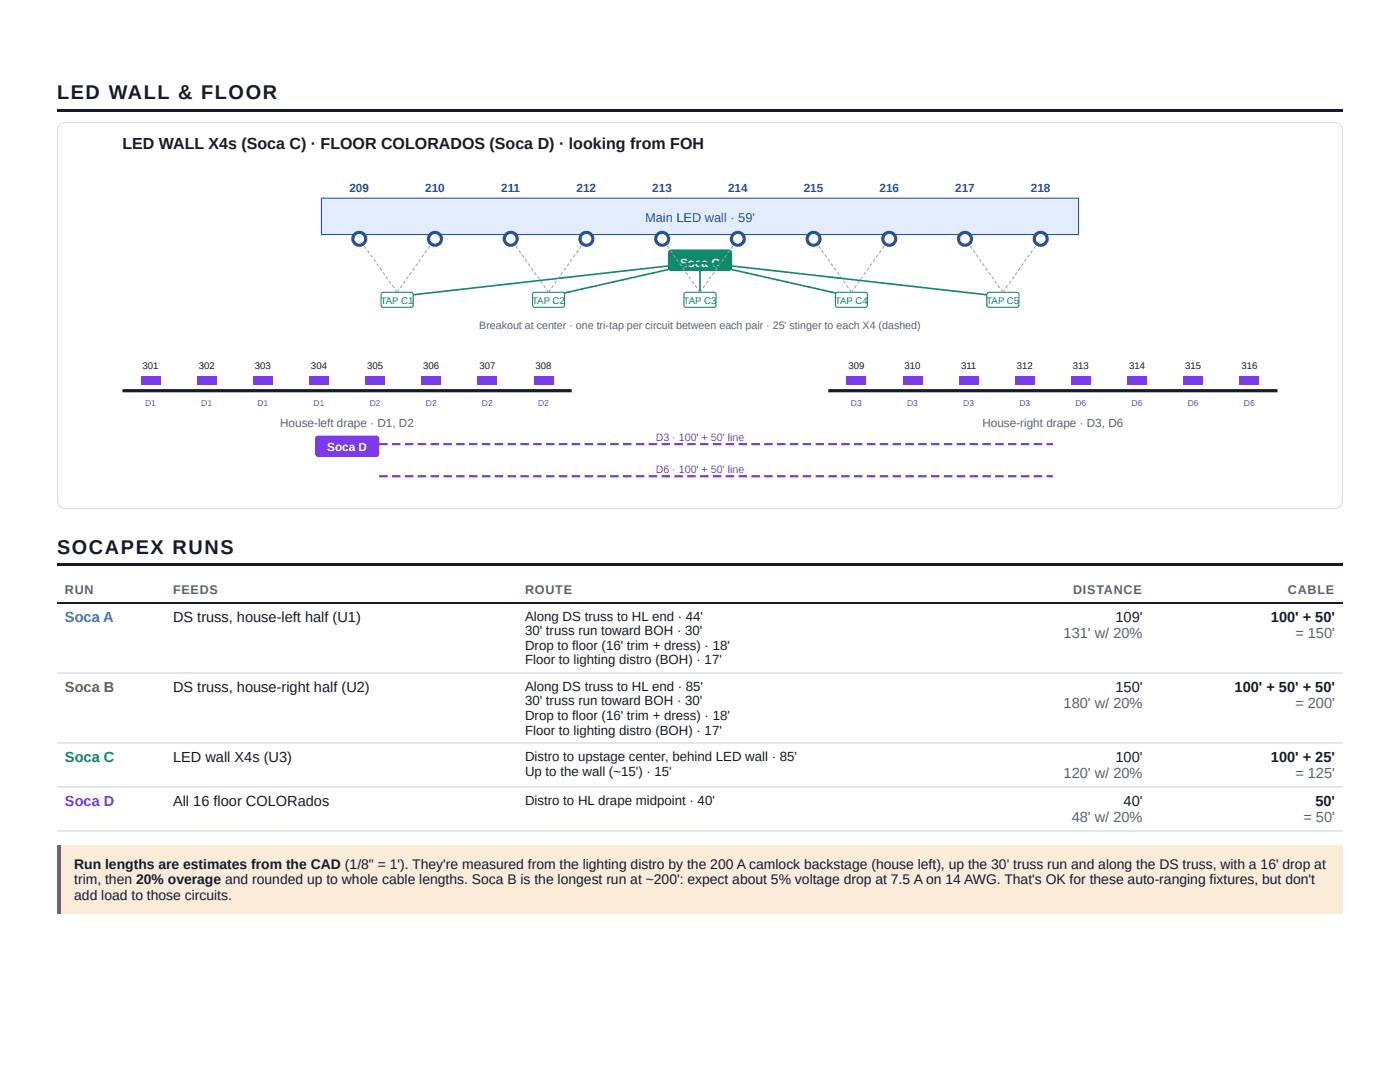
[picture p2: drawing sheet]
<svg xmlns="http://www.w3.org/2000/svg" width="279mm" height="216mm" viewBox="0 0 279 216" stroke-linecap="round" stroke-linejoin="round" font-family="sans-serif">
<g fill="#161a2c">
<path d="M11.4 21.7h256.6v.5h-256.6z"/>
<path d="M11.4 112.4h256.6v.6h-256.6z"/>
</g>
<path d="M11.4 120.3h256.6" fill="none" stroke="#161a2c" stroke-width=".26"/>
<path d="M11.4 134.3h256.6M11.4 148.3h256.6M11.4 157h256.6M11.4 165.8h256.6" fill="none" stroke="#e3e6ec" stroke-width=".26"/>
<path d="M11.4 168.5h256.6v13.8h-256.6z" fill="#fbebd9"/>
<path d="M11.4 168.5h.8v13.8h-.8z" fill="#a8560b"/>
<path d="M11.9 24.9l.5-.3 .6-.1h253.4a1.46 1.46 0 0 1 1.5 1.4v74.1a1.46 1.46 0 0 1-1.5 1.5h-253.4a1.46 1.46 0 0 1-1.5-1.5v-74.1l.1-.5z" fill="none" stroke="#dadfe7" stroke-width=".26"/>
<path d="M11.6 24.6h256.2v76.8h-256.2z" fill="#fff"/>
<path d="M64.1 39.5h151.2v7.3h-151.2z" fill="#e3ecfa"/>
<path d="M64.1 39.5h151.2v7.3h-151.2z" fill="none" stroke="#28519d" stroke-width=".21"/>
<path d="M133.5 50l.4-.2h11.6a.64 .64 0 0 1 .6 .6v3a.64 .64 0 0 1-.6 .7h-11.6a.64 .64 0 0 1-.6-.7v-3z" fill="#0f8a6a"/>
<path d="M139.7 52.4l-60.4 6.8" fill="none" stroke="#0f8a6a" stroke-width=".32"/>
<path d="M76.2 58.5l.3-.2 5.7 .1 .3 .4-.1 2.3-.4 .2h-5.7l-.2-.4v-2.1z" fill="#fff"/>
<path d="M76.2 58.5l.3-.2 5.7 .1 .3 .4-.1 2.3-.4 .2h-5.7l-.2-.4v-2.1z" fill="none" stroke="#0f8a6a" stroke-width=".21"/>
<path d="M78.8 57.9l.2-.2 .3 .6-.1 .1zM78.2 57l.2-.1 .3 .5-.1 .1zM77.6 56.1l.1-.1 .4 .5-.2 .1zM77 55.3l.1-.2 .4 .6-.2 .1zM76.3 54.4l.2-.1 .4 .5-.2 .1zM75.7 53.5l.2-.1 .4 .5-.2 .1zM75.1 52.6l.2-.1 .3 .5-.1 .2zM74.5 51.8l.2-.2 .3 .6-.1 .1zM73.9 50.9l.1-.1 .4 .5-.2 .1zM73.3 50l.1-.1 .4 .5-.2 .2zM72.6 49.2l.2-.2 .4 .6-.2 .1zM72 48.3l.2-.1 .4 .5-.2 .1zM71.6 47.7l.2-.1 .1 .2-.1 .1z" fill="#9aa2b4"/>
<circle cx="71.7" cy="47.7" r="1.28" fill="#fff"/>
<circle cx="71.7" cy="47.7" r="1.28" fill="none" stroke="#28519d" stroke-width=".64" stroke-linecap="butt"/>
<path d="M79.5 57.7l.2 .2-.4 .5-.1-.1zM80.2 56.9l.1 .1-.3 .5-.2-.1zM80.8 56l.1 .1-.3 .5-.2-.1zM81.4 55.1l.2 .2-.4 .5-.2-.1zM82 54.3l.2 .1-.4 .5-.2-.1zM82.6 53.4l.2 .1-.4 .5-.1-.1zM83.2 52.5l.2 .1-.4 .6-.1-.2zM83.9 51.6l.1 .2-.3 .5-.2-.1zM84.5 50.8l.1 .1-.3 .5-.2-.1zM85.1 49.9l.2 .1-.4 .6-.2-.2zM85.7 49l.2 .2-.4 .5-.2-.1zM86.3 48.2l.2 .1-.4 .5-.1-.1zM86.7 47.6l.2 .1-.2 .2-.1-.1z" fill="#9aa2b4"/>
<circle cx="86.8" cy="47.7" r="1.28" fill="#fff"/>
<circle cx="86.8" cy="47.7" r="1.28" fill="none" stroke="#28519d" stroke-width=".64" stroke-linecap="butt"/>
<path d="M139.7 52.4l-30.2 6.8" fill="none" stroke="#0f8a6a" stroke-width=".32"/>
<path d="M106.4 58.5l.3-.2 5.7 .1 .3 .4-.1 2.3-.3 .2h-5.8l-.2-.4v-2.1z" fill="#fff"/>
<path d="M106.4 58.5l.3-.2 5.7 .1 .3 .4-.1 2.3-.3 .2h-5.8l-.2-.4v-2.1z" fill="none" stroke="#0f8a6a" stroke-width=".21"/>
<path d="M109 57.9l.2-.2 .4 .6-.2 .1zM108.4 57l.2-.1 .3 .5-.1 .1zM107.8 56.1l.2-.1 .3 .5-.1 .1zM107.2 55.3l.1-.2 .4 .6-.2 .1zM106.6 54.4l.1-.1 .4 .5-.2 .1zM105.9 53.5l.2-.1 .4 .5-.2 .1zM105.3 52.6l.2-.1 .4 .5-.2 .2zM104.7 51.8l.2-.2 .3 .6-.1 .1zM104.1 50.9l.2-.1 .3 .5-.1 .1zM103.5 50l.1-.1 .4 .5-.2 .2zM102.9 49.2l.1-.2 .4 .6-.2 .1zM102.2 48.3l.2-.1 .4 .5-.2 .1zM101.8 47.7l.2-.1 .2 .2-.2 .1z" fill="#9aa2b4"/>
<circle cx="101.9" cy="47.7" r="1.28" fill="#fff"/>
<circle cx="101.9" cy="47.7" r="1.28" fill="none" stroke="#28519d" stroke-width=".64" stroke-linecap="butt"/>
<path d="M109.8 57.7l.1 .2-.3 .5-.2-.1zM110.4 56.9l.2 .1-.4 .5-.2-.1zM111 56l.2 .1-.4 .5-.2-.1zM111.6 55.1l.2 .2-.4 .5-.2-.1zM112.2 54.3l.2 .1-.4 .5-.1-.1zM112.8 53.4l.2 .1-.4 .5-.1-.1zM113.5 52.5l.1 .1-.3 .6-.2-.2zM114.1 51.6l.2 .2-.4 .5-.2-.1zM114.7 50.8l.2 .1-.4 .5-.2-.1zM115.3 49.9l.2 .1-.4 .6-.2-.2zM115.9 49l.2 .2-.4 .5-.1-.1zM116.5 48.2l.2 .1-.4 .5-.1-.1zM116.9 47.6l.2 .1-.1 .2-.2-.1z" fill="#9aa2b4"/>
<circle cx="117" cy="47.7" r="1.28" fill="#fff"/>
<circle cx="117" cy="47.7" r="1.28" fill="none" stroke="#28519d" stroke-width=".64" stroke-linecap="butt"/>
<path d="M139.7 52.4v6.8" fill="none" stroke="#0f8a6a" stroke-width=".32"/>
<path d="M136.6 58.5l.3-.2 5.7 .1 .3 .4v2.3l-.4 .2h-5.7l-.3-.4v-2.1z" fill="#fff"/>
<path d="M136.6 58.5l.3-.2 5.7 .1 .3 .4v2.3l-.4 .2h-5.7l-.3-.4v-2.1z" fill="none" stroke="#0f8a6a" stroke-width=".21"/>
<path d="M139.2 57.9l.2-.2 .4 .6-.2 .1zM138.6 57l.2-.1 .4 .5-.2 .1zM138 56.1l.2-.1 .4 .5-.2 .1zM137.4 55.3l.2-.2 .3 .6-.1 .1zM136.8 54.4l.2-.1 .3 .5-.2 .1zM136.2 53.5l.1-.1 .4 .5-.2 .1zM135.5 52.6l.2-.1 .4 .5-.2 .2zM134.9 51.8l.2-.2 .4 .6-.2 .1zM134.3 50.9l.2-.1 .4 .5-.2 .1zM133.7 50l.2-.1 .3 .5-.1 .2zM133.1 49.2l.2-.2 .3 .6-.2 .1zM132.5 48.3l.1-.1 .4 .5-.2 .1zM132.1 47.7l.1-.1 .2 .2-.2 .1z" fill="#9aa2b4"/>
<circle cx="132.1" cy="47.7" r="1.28" fill="#fff"/>
<circle cx="132.1" cy="47.7" r="1.28" fill="none" stroke="#28519d" stroke-width=".64" stroke-linecap="butt"/>
<path d="M140 57.7l.2 .2-.4 .5-.2-.1zM140.6 56.9l.2 .1-.4 .5-.2-.1zM141.2 56l.2 .1-.4 .5-.2-.1zM141.8 55.1l.2 .2-.4 .5-.1-.1zM142.4 54.3l.2 .1-.3 .5-.2-.1zM143.1 53.4l.1 .1-.3 .5-.2-.1zM143.7 52.5l.2 .1-.4 .6-.2-.2zM144.3 51.6l.2 .2-.4 .5-.2-.1zM144.9 50.8l.2 .1-.4 .5-.2-.1zM145.5 49.9l.2 .1-.4 .6-.1-.2zM146.1 49l.2 .2-.3 .5-.2-.1zM146.8 48.2l.1 .1-.3 .5-.2-.1zM147.2 47.6l.1 .1-.1 .2-.2-.1z" fill="#9aa2b4"/>
<circle cx="147.3" cy="47.7" r="1.28" fill="#fff"/>
<circle cx="147.3" cy="47.7" r="1.28" fill="none" stroke="#28519d" stroke-width=".64" stroke-linecap="butt"/>
<path d="M139.7 52.4l30.2 6.8" fill="none" stroke="#0f8a6a" stroke-width=".32"/>
<path d="M166.8 58.5l.3-.2 5.8 .1 .2 .4v2.3l-.4 .2h-5.7l-.3-.4v-2.1z" fill="#fff"/>
<path d="M166.8 58.5l.3-.2 5.8 .1 .2 .4v2.3l-.4 .2h-5.7l-.3-.4v-2.1z" fill="none" stroke="#0f8a6a" stroke-width=".21"/>
<path d="M169.5 57.9l.1-.2 .4 .6-.2 .1zM168.8 57l.2-.1 .4 .5-.2 .1zM168.2 56.1l.2-.1 .4 .5-.2 .1zM167.6 55.3l.2-.2 .4 .6-.2 .1zM167 54.4l.2-.1 .3 .5-.1 .1zM166.4 53.5l.2-.1 .3 .5-.1 .1zM165.8 52.6l.1-.1 .4 .5-.2 .2zM165.1 51.8l.2-.2 .4 .6-.2 .1zM164.5 50.9l.2-.1 .4 .5-.2 .1zM163.9 50l.2-.1 .4 .5-.2 .2zM163.3 49.2l.2-.2 .3 .6-.1 .1zM162.7 48.3l.2-.1 .3 .5-.1 .1zM162.3 47.7l.2-.1 .1 .2-.2 .1z" fill="#9aa2b4"/>
<circle cx="162.4" cy="47.7" r="1.28" fill="#fff"/>
<circle cx="162.4" cy="47.7" r="1.28" fill="none" stroke="#28519d" stroke-width=".64" stroke-linecap="butt"/>
<path d="M170.2 57.7l.2 .2-.4 .5-.2-.1zM170.8 56.9l.2 .1-.4 .5-.1-.1zM171.4 56l.2 .1-.4 .5-.1-.1zM172.1 55.1l.1 .2-.3 .5-.2-.1zM172.7 54.3l.1 .1-.3 .5-.2-.1zM173.3 53.4l.2 .1-.4 .5-.2-.1zM173.9 52.5l.2 .1-.4 .6-.2-.2zM174.5 51.6l.2 .2-.4 .5-.1-.1zM175.1 50.8l.2 .1-.4 .5-.1-.1zM175.8 49.9l.1 .1-.3 .6-.2-.2zM176.4 49l.1 .2-.3 .5-.2-.1zM177 48.2l.2 .1-.4 .5-.2-.1zM177.4 47.6l.2 .1-.2 .2-.2-.1z" fill="#9aa2b4"/>
<circle cx="177.5" cy="47.7" r="1.28" fill="#fff"/>
<circle cx="177.5" cy="47.7" r="1.28" fill="none" stroke="#28519d" stroke-width=".64" stroke-linecap="butt"/>
<path d="M139.7 52.4l60.4 6.8" fill="none" stroke="#0f8a6a" stroke-width=".32"/>
<path d="M197.1 58.5l.3-.2 5.7 .1 .2 .4v2.3l-.4 .2h-5.7l-.3-.4v-2.1z" fill="#fff"/>
<path d="M197.1 58.5l.3-.2 5.7 .1 .2 .4v2.3l-.4 .2h-5.7l-.3-.4v-2.1z" fill="none" stroke="#0f8a6a" stroke-width=".21"/>
<path d="M199.7 57.9l.2-.2 .3 .6-.1 .1zM199.1 57l.1-.1 .4 .5-.2 .1zM198.5 56.1l.1-.1 .4 .5-.2 .1zM197.8 55.3l.2-.2 .4 .6-.2 .1zM197.2 54.4l.2-.1 .4 .5-.2 .1zM196.6 53.5l.2-.1 .3 .5-.1 .1zM196 52.6l.2-.1 .3 .5-.1 .2zM195.4 51.8l.1-.2 .4 .6-.2 .1zM194.8 50.9l.1-.1 .4 .5-.2 .1zM194.1 50l.2-.1 .4 .5-.2 .2zM193.5 49.2l.2-.2 .4 .6-.2 .1zM192.9 48.3l.2-.1 .3 .5-.1 .1zM192.5 47.7l.2-.1 .1 .2-.1 .1z" fill="#9aa2b4"/>
<circle cx="192.6" cy="47.7" r="1.28" fill="#fff"/>
<circle cx="192.6" cy="47.7" r="1.28" fill="none" stroke="#28519d" stroke-width=".64" stroke-linecap="butt"/>
<path d="M200.4 57.7l.2 .2-.4 .5-.1-.1zM201 56.9l.2 .1-.4 .5-.1-.1zM201.7 56l.1 .1-.3 .5-.2-.1zM202.3 55.1l.1 .2-.3 .5-.2-.1zM202.9 54.3l.2 .1-.4 .5-.2-.1zM203.5 53.4l.2 .1-.4 .5-.2-.1zM204.1 52.5l.2 .1-.4 .6-.1-.2zM204.7 51.6l.2 .2-.4 .5-.1-.1zM205.4 50.8l.1 .1-.3 .5-.2-.1zM206 49.9l.1 .1-.3 .6-.2-.2zM206.6 49l.2 .2-.4 .5-.2-.1zM207.2 48.2l.2 .1-.4 .5-.2-.1zM207.6 47.6l.2 .1-.2 .2-.1-.1z" fill="#9aa2b4"/>
<circle cx="207.7" cy="47.7" r="1.28" fill="#fff"/>
<circle cx="207.7" cy="47.7" r="1.28" fill="none" stroke="#28519d" stroke-width=".64" stroke-linecap="butt"/>
<path d="M24.5 78h89.6" fill="none" stroke="#161a2c" stroke-width=".64" stroke-linecap="butt"/>
<g fill="#7c3aed">
<path d="M28.1 75h3.9v1.7h-3.9z"/>
<path d="M39.3 75h3.9v1.7h-3.9z"/>
<path d="M50.5 75h3.9v1.7h-3.9z"/>
<path d="M61.7 75h3.9v1.7h-3.9z"/>
<path d="M73 75h3.8v1.7h-3.8z"/>
<path d="M84.2 75h3.8v1.7h-3.8z"/>
<path d="M95.4 75h3.8v1.7h-3.8z"/>
<path d="M106.6 75h3.8v1.7h-3.8z"/>
</g>
<path d="M165.3 78h89.6" fill="none" stroke="#161a2c" stroke-width=".64" stroke-linecap="butt"/>
<g fill="#7c3aed">
<path d="M169 75h3.8v1.7h-3.8z"/>
<path d="M180.2 75h3.8v1.7h-3.8z"/>
<path d="M191.4 75h3.8v1.7h-3.8z"/>
<path d="M202.6 75h3.8v1.7h-3.8z"/>
<path d="M213.8 75h3.9v1.7h-3.9z"/>
<path d="M225 75h3.9v1.7h-3.9z"/>
<path d="M236.2 75h3.9v1.7h-3.9z"/>
<path d="M247.4 75h3.9v1.7h-3.9z"/>
<path d="M63.1 87.1l.4-.2h11.5a.64 .64 0 0 1 .7 .7v3a.64 .64 0 0 1-.7 .6h-11.5a.64 .64 0 0 1-.6-.6v-3z"/>
<path d="M75.7 88.4h1.7v.4h-1.7zM78.2 88.4h1.7v.4h-1.7zM80.8 88.4h1.7v.4h-1.7zM83.4 88.4h1.7v.4h-1.7zM85.9 88.4h1.7v.4h-1.7zM88.5 88.4h1.7v.4h-1.7zM91 88.4h1.7v.4h-1.7zM93.6 88.4h1.7v.4h-1.7zM96.2 88.4h1.7v.4h-1.7zM98.7 88.4h1.7v.4h-1.7zM101.3 88.4h1.7v.4h-1.7zM103.8 88.4h1.8v.4h-1.8zM106.4 88.4h1.7v.4h-1.7zM109 88.4h1.7v.4h-1.7zM111.5 88.4h1.7v.4h-1.7zM114.1 88.4h1.7v.4h-1.7zM116.7 88.4h1.7v.4h-1.7zM119.2 88.4h1.7v.4h-1.7zM121.8 88.4h1.7v.4h-1.7zM124.3 88.4h1.7v.4h-1.7zM126.9 88.4h1.7v.4h-1.7zM129.5 88.4h1.7v.4h-1.7zM132 88.4h1.7v.4h-1.7zM134.6 88.4h1.7v.4h-1.7zM137.1 88.4h1.7v.4h-1.7zM139.7 88.4h1.7v.4h-1.7zM142.3 88.4h1.7v.4h-1.7zM144.8 88.4h1.7v.4h-1.7zM147.4 88.4h1.7v.4h-1.7zM149.9 88.4h1.8v.4h-1.8zM152.5 88.4h1.7v.4h-1.7zM155.1 88.4h1.7v.4h-1.7zM157.6 88.4h1.7v.4h-1.7zM160.2 88.4h1.7v.4h-1.7zM162.7 88.4h1.8v.4h-1.8zM165.3 88.4h1.7v.4h-1.7zM167.9 88.4h1.7v.4h-1.7zM170.4 88.4h1.7v.4h-1.7zM173 88.4h1.7v.4h-1.7zM175.6 88.4h1.7v.4h-1.7zM178.1 88.4h1.7v.4h-1.7zM180.7 88.4h1.7v.4h-1.7zM183.2 88.4h1.7v.4h-1.7zM185.8 88.4h1.7v.4h-1.7zM188.4 88.4h1.7v.4h-1.7zM190.9 88.4h1.7v.4h-1.7zM193.5 88.4h1.7v.4h-1.7zM196 88.4h1.8v.4h-1.8zM198.6 88.4h1.7v.4h-1.7zM201.2 88.4h1.7v.4h-1.7zM203.7 88.4h1.7v.4h-1.7zM206.3 88.4h1.7v.4h-1.7zM208.8 88.4h1.3v.4h-1.3z"/>
<path d="M75.7 94.8h1.7v.4h-1.7zM78.2 94.8h1.7v.4h-1.7zM80.8 94.8h1.7v.4h-1.7zM83.4 94.8h1.7v.4h-1.7zM85.9 94.8h1.7v.4h-1.7zM88.5 94.8h1.7v.4h-1.7zM91 94.8h1.7v.4h-1.7zM93.6 94.8h1.7v.4h-1.7zM96.2 94.8h1.7v.4h-1.7zM98.7 94.8h1.7v.4h-1.7zM101.3 94.8h1.7v.4h-1.7zM103.8 94.8h1.8v.4h-1.8zM106.4 94.8h1.7v.4h-1.7zM109 94.8h1.7v.4h-1.7zM111.5 94.8h1.7v.4h-1.7zM114.1 94.8h1.7v.4h-1.7zM116.7 94.8h1.7v.4h-1.7zM119.2 94.8h1.7v.4h-1.7zM121.8 94.8h1.7v.4h-1.7zM124.3 94.8h1.7v.4h-1.7zM126.9 94.8h1.7v.4h-1.7zM129.5 94.8h1.7v.4h-1.7zM132 94.8h1.7v.4h-1.7zM134.6 94.8h1.7v.4h-1.7zM137.1 94.8h1.7v.4h-1.7zM139.7 94.8h1.7v.4h-1.7zM142.3 94.8h1.7v.4h-1.7zM144.8 94.8h1.7v.4h-1.7zM147.4 94.8h1.7v.4h-1.7zM149.9 94.8h1.8v.4h-1.8zM152.5 94.8h1.7v.4h-1.7zM155.1 94.8h1.7v.4h-1.7zM157.6 94.8h1.7v.4h-1.7zM160.2 94.8h1.7v.4h-1.7zM162.7 94.8h1.8v.4h-1.8zM165.3 94.8h1.7v.4h-1.7zM167.9 94.8h1.7v.4h-1.7zM170.4 94.8h1.7v.4h-1.7zM173 94.8h1.7v.4h-1.7zM175.6 94.8h1.7v.4h-1.7zM178.1 94.8h1.7v.4h-1.7zM180.7 94.8h1.7v.4h-1.7zM183.2 94.8h1.7v.4h-1.7zM185.8 94.8h1.7v.4h-1.7zM188.4 94.8h1.7v.4h-1.7zM190.9 94.8h1.7v.4h-1.7zM193.5 94.8h1.7v.4h-1.7zM196 94.8h1.8v.4h-1.8zM198.6 94.8h1.7v.4h-1.7zM201.2 94.8h1.7v.4h-1.7zM203.7 94.8h1.7v.4h-1.7zM206.3 94.8h1.7v.4h-1.7zM208.8 94.8h1.3v.4h-1.3z"/>
</g>
<g font-size="4" fill="#161a2c">
<text x="11.4" y="19.8">LED WALL &amp; FLOOR</text>
<text x="11.4" y="110.6">SOCAPEX RUNS</text>
</g>
<text font-size="3.2" fill="#161a2c" x="24.4" y="29.7">LED WALL X4s (Soca C) · FLOOR COLORADOS (Soca D) · looking from FOH</text>
<text font-size="2.9" fill="#2e6bd8" x="13" y="124.1">Soca A</text>
<g font-size="2.9" fill="#161a2c">
<text x="34.5" y="124.1">DS truss, house-left half (U1)</text>
<text x="222.6" y="124.1">109'</text>
<text x="253.6" y="124.1">100' + 50'</text>
<text x="34.5" y="138.1">DS truss, house-right half (U2)</text>
<text x="222.6" y="138.1">150'</text>
<text x="246.4" y="138.1">100' + 50' + 50'</text>
<text x="34.5" y="152.1">LED wall X4s (U3)</text>
<text x="222.6" y="152.1">100'</text>
<text x="253.6" y="152.1">100' + 25'</text>
<text x="34.5" y="160.9">All 16 floor COLORados</text>
<text x="224.2" y="160.9">40'</text>
<text x="262.5" y="160.9">50'</text>
</g>
<g font-size="2.9" fill="#5a6272">
<text x="212.3" y="127.3">131' w/ 20%</text>
<text x="258.5" y="127.3">= 150'</text>
<text x="212.3" y="141.3">180' w/ 20%</text>
<text x="258.5" y="141.3">= 200'</text>
<text x="212.3" y="155.3">120' w/ 20%</text>
<text x="258.5" y="155.3">= 125'</text>
<text x="213.9" y="164">48' w/ 20%</text>
<text x="260.1" y="164">= 50'</text>
</g>
<text font-size="2.9" fill="#c2410c" x="13" y="138.1">Soca B</text>
<text font-size="2.9" fill="#0f8a6a" x="13" y="152.1">Soca C</text>
<text font-size="2.9" fill="#7c3aed" x="13" y="160.9">Soca D</text>
<g font-size="2.8" fill="#161a2c">
<text x="14.8" y="173.3">Run lengths are estimates from the CAD (1/8&quot; = 1'). They're measured from the lighting distro by the 200 A camlock backstage (house left), up the 30' truss run and along the DS truss, with a 16' drop at</text>
<text x="14.8" y="176.5">trim, then 20% overage and rounded up to whole cable lengths. Soca B is the longest run at ~200': expect about 5% voltage drop at 7.5 A on 14 AWG. That's OK for these auto-ranging fixtures, but don't</text>
<text x="14.8" y="179.7">add load to those circuits.</text>
</g>
<text font-size="2.6" fill="#28519d" x="128.7" y="44.2">Main LED wall · 59'</text>
<g font-size="2.6" fill="#161a2c">
<text x="104.8" y="123.8">Along DS truss to HL end · 44'</text>
<text x="104.8" y="126.7">30' truss run toward BOH · 30'</text>
<text x="104.8" y="129.6">Drop to floor (16' trim + dress) · 18'</text>
<text x="104.8" y="132.6">Floor to lighting distro (BOH) · 17'</text>
<text x="104.8" y="137.8">Along DS truss to HL end · 85'</text>
<text x="104.8" y="140.8">30' truss run toward BOH · 30'</text>
<text x="104.8" y="143.7">Drop to floor (16' trim + dress) · 18'</text>
<text x="104.8" y="146.6">Floor to lighting distro (BOH) · 17'</text>
<text x="104.8" y="151.9">Distro to upstage center, behind LED wall · 85'</text>
<text x="104.8" y="154.8">Up to the wall (~15') · 15'</text>
<text x="104.8" y="160.6">Distro to HL drape midpoint · 40'</text>
</g>
<g font-size="2.5" fill="#5a6272">
<text x="13" y="118.5">RUN</text>
<text x="34.5" y="118.5">FEEDS</text>
<text x="104.8" y="118.5">ROUTE</text>
<text x="214.2" y="118.5">DISTANCE</text>
<text x="257" y="118.5">CABLE</text>
</g>
<g font-size="2.3" fill="#28519d">
<text x="69.7" y="38.3">209</text>
<text x="84.9" y="38.3">210</text>
<text x="100" y="38.3">211</text>
<text x="115.1" y="38.3">212</text>
<text x="130.2" y="38.3">213</text>
<text x="145.3" y="38.3">214</text>
<text x="160.4" y="38.3">215</text>
<text x="175.5" y="38.3">216</text>
<text x="190.6" y="38.3">217</text>
<text x="205.7" y="38.3">218</text>
</g>
<g font-size="2.3" fill="#fff">
<text x="135.7" y="53.2">Soc</text>
<text x="140" y="53.2">a C</text>
<text x="65.3" y="89.9">Soca D</text>
</g>
<g font-size="2.3" fill="#5a6272">
<text x="55.9" y="85.2">House-left drape · D1, D2</text>
<text x="196.1" y="85.2">House-right drape · D3, D6</text>
</g>
<text font-size="2.1" fill="#5a6272" x="95.6" y="65.6">Breakout at center · one tri-tap per circuit between each pair · 25' stinger to each X4 (dashed)</text>
<g font-size="2.1" fill="#7c3aed">
<text x="130.9" y="88">D3 · 100' + 50' line</text>
<text x="130.9" y="94.4">D6 · 100' + 50' line</text>
</g>
<g font-size="1.9" fill="#0f8a6a">
<text x="76" y="60.7">TAP C1</text>
<text x="106.2" y="60.7">TAP C2</text>
<text x="136.4" y="60.7">TAP C3</text>
<text x="166.7" y="60.7">TAP C4</text>
<text x="196.9" y="60.7">TAP C5</text>
</g>
<g font-size="1.9" fill="#161a2c">
<text x="28.5" y="73.7">301</text>
<text x="39.7" y="73.7">302</text>
<text x="50.9" y="73.7">303</text>
<text x="62.1" y="73.7">304</text>
<text x="73.3" y="73.7">305</text>
<text x="84.5" y="73.7">306</text>
<text x="95.7" y="73.7">307</text>
<text x="106.9" y="73.7">308</text>
<text x="169.3" y="73.7">309</text>
<text x="180.5" y="73.7">310</text>
<text x="191.8" y="73.7">311</text>
<text x="202.9" y="73.7">312</text>
<text x="214.1" y="73.7">313</text>
<text x="225.3" y="73.7">314</text>
<text x="236.5" y="73.7">315</text>
<text x="247.7" y="73.7">316</text>
</g>
<g font-size="1.7" fill="#7c3aed">
<text x="29" y="81">D1</text>
<text x="40.2" y="81">D1</text>
<text x="51.4" y="81">D1</text>
<text x="62.6" y="81">D1</text>
<text x="73.8" y="81">D2</text>
<text x="85" y="81">D2</text>
<text x="96.2" y="81">D2</text>
<text x="107.4" y="81">D2</text>
<text x="169.8" y="81">D3</text>
<text x="181" y="81">D3</text>
<text x="192.2" y="81">D3</text>
<text x="203.4" y="81">D3</text>
<text x="214.6" y="81">D6</text>
<text x="225.8" y="81">D6</text>
<text x="237.1" y="81">D6</text>
<text x="248.3" y="81">D6</text>
</g>
</svg>
